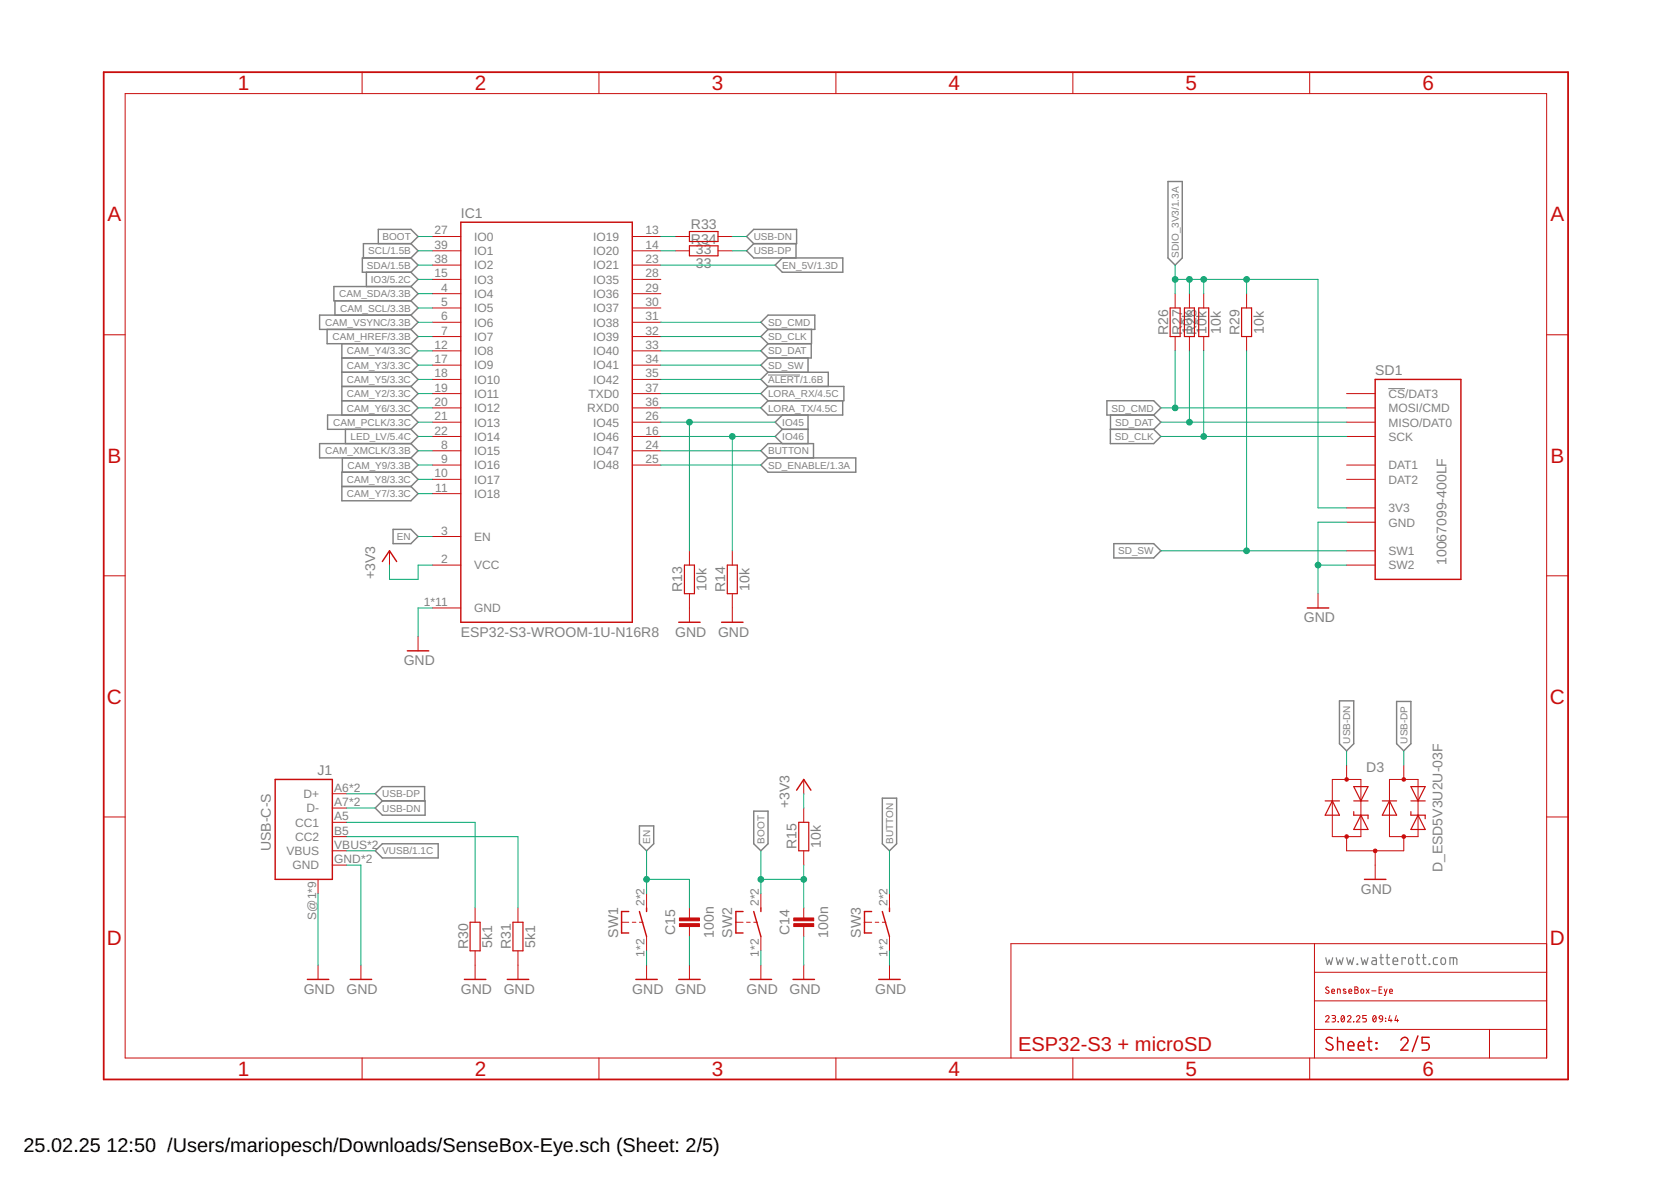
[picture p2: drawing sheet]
<svg xmlns="http://www.w3.org/2000/svg" width="297mm" height="210mm" viewBox="0 0 297 210" stroke-linecap="round" stroke-linejoin="round" font-family="sans-serif">
<g fill="none" stroke="#808080" stroke-width=".21">
<path d="M235.7 170.2l.3 1.2 .3-.8 .3 .8 .3-1.2M237.5 170.2l.3 1.2 .3-.8 .3 .8 .4-1.2M239.4 170.2l.3 1.2 .3-.8 .3 .8 .3-1.2M241.2 171.3l.1 .1zM242 170.2l.3 1.2 .3-.8 .3 .8 .3-1.2M243.9 170.2h.6l.1 .2 .1 1h-.5a.35 .35 0 0 1-.4-.3 .35 .35 0 0 1 .4-.4h.5M245.3 170.2h.6M245.5 169.6v1.7l.4 .1M246.4 170.2h.6M246.6 169.6v1.7l.4 .1M247.6 170.8h.9a.43 .43 0 0 0-.3-.6 .43 .43 0 0 0-.6 .4l.1 .7 .8 .1M249.8 170.4v-.2h-.6v1.2"/>
<path d="M250.5 170.3l.3-.1a.37 .37 0 0 1 .4 .4v.4a.4 .4 0 0 1-.4 .4 .4 .4 0 0 1-.4-.4zM251.8 170.2h.5M251.9 169.6l.1 1.7 .3 .1M252.9 170.2h.6M253 169.6v1.5l.2 .3h.3M254 171.3l.1 .1zM255.5 170.2h-.5l-.2 .3 .1 .8 .6 .1M256.3 170.3l.2-.1 .3 .1 .2 .7a.41 .41 0 0 1-.4 .4 .41 .41 0 0 1-.5-.4zM257.7 171.4v-1.2l1.2 .1 .1 1.1M258.4 170.2v1.2"/>
</g>
<path d="M136.5 66.7h5.7M246.8 69.1h2.9" fill="none" stroke="#808080" stroke-width=".18"/>
<g fill="none" stroke="#808080" stroke-width=".25">
<path d="M207.6 32.3h2.6v13.5l-1.3 1.3-1.3-1.3zM58.1 58.5v2.6h14.9M59.5 53.5v2.5M65.1 48.4v2.5M67.2 43.3v-2.5h5.8l1.3 1.2-1.3 1.3M73 48.4l1.3 1.3-1.3 1.2M73 50.9h-13.6v2.6h13.6M73 45.8h-8.6v2.6h8.6M73 50.9l1.3 1.3-1.3 1.3M73 53.5l1.3 1.2-1.3 1.3M73 56h-16.2v2.5h16.2M73 58.5l1.3 1.3-1.3 1.3"/>
<path d="M73 43.3l1.3 1.3-1.3 1.2M73 43.3h-8.4v2.5M73 56l1.3 1.3-1.3 1.2M73 45.8l1.3 1.3-1.3 1.3M132.7 42l1.3-1.2h7.6v2.5h-7.6zM134 43.3l-1.3 1.3 1.3 1.2h15.8v2.6h-10.7l-1.3-1.3 1.3-1.3M135.3 57.3l1.2-1.3h8.3v2.5h-8.3zM136.5 58.5l-1.2 1.3 1.2 1.3M141.5 43.3v2.5M144.3 58.5v2.6h-7.8M60.8 63.6h12.2M60.8 61.1v12.7"/>
<path d="M60.8 66.2h12.2M60.8 68.7h12.2M60.8 71.2h12.2M61.4 76.3v2.5M73 61.1l1.3 1.3-1.3 1.2M73 63.6l1.3 1.3-1.3 1.3M73 66.2l1.3 1.2-1.3 1.3M73 68.7l1.3 1.3-1.3 1.2M73 71.2l1.3 1.3-1.3 1.3M73 73.8h-14.8v2.5h14.8M73 73.8l1.3 1.2-1.3 1.3M73 78.8h-16.2v2.6h16.2"/>
<path d="M73 78.8l1.3 1.3-1.3 1.3M73 76.3l1.3 1.3-1.3 1.2M136.5 66.2h10.7v2.5M136.5 68.7h13.5v2.5h-13.5M136.5 71.2l-1.2 1.3 1.2 1.3h13.3v-2.6M136.5 61.1l-1.2 1.3 1.2 1.2M136.5 63.6l-1.2 1.3 1.2 1.3M136.5 68.7l-1.2 1.3 1.2 1.2M136.5 66.2l-1.2 1.2 1.2 1.3M139.1 76.3h4.5M139.1 76.3l-1.3 1.3 1.3 1.2M139.1 73.8l-1.3 1.2 1.3 1.3"/>
<path d="M143.6 63.6v2.6M143.6 73.8v5M144.2 61.1v2.5h-7.7M196.8 71.2h8.3l1.3 1.3-1.3 1.3h-8.3zM197.4 76.3h7.7l1.3 1.3-1.3 1.2h-7.7zM197.4 73.8v2.5M205.1 73.8l1.3 1.2-1.3 1.3M60.8 86.5h12.2M60.9 81.4v2.5M69.9 94.1h3.1l1.3 1.3-1.3 1.2h-3.1zM73 83.9h-12.2v5.1h12.2l1.3-1.3-1.3-1.2M73 81.4l1.3 1.3-1.3 1.2"/>
<path d="M73 83.9l1.3 1.3-1.3 1.3M136.5 81.4l-1.2-1.3 1.2-1.3h8.1v2.6M136.5 81.4h15.6v2.5h-15.6l-1.2-1.2zM198 96.6h7.1l1.3 1.3-1.3 1.3h-7.1zM238.1 124.6h2.5v7.6l-1.2 1.3-1.3-1.3zM248.3 124.7h2.5v7.5l-1.3 1.3-1.2-1.3zM66.7 151.2l1.3-1.2h9.9v2.5h-9.9zM68 142.3l-1.3-1.2 1.3-1.3h7.5v2.5M68 142.3h7.6v2.6h-7.6l-1.3-1.3zM113.7 146.8h2.5v3.2l-1.3 1.2-1.2-1.2zM134 144.2h2.5v5.8l-1.2 1.2-1.3-1.2zM156.8 141.9h2.6v8.1l-1.3 1.2-1.3-1.2z"/>
</g>
<g fill="none" stroke="#c90d0c" stroke-width=".18">
<path d="M22.2 16.6h252.7v171.4h-252.7zM64.4 12.8v3.8M106.5 12.8v3.8M148.6 12.8v3.8M190.7 12.8v3.8M232.8 12.8v3.8M18.4 59.5h3.8M76.9 52.2h5M76.9 59.8h5M76.9 57.3h5M76.9 49.7h5M76.9 54.7h5"/>
<path d="M76.9 44.6h5M76.9 47.1h5M76.9 42h5M112.4 52.2h5.1M112.4 59.8h5.1M112.4 57.3h5.1M112.4 49.7h5.1M112.4 54.7h5.1M112.4 44.6h5.1M112.4 47.1h5.1M112.4 42h5.1M120 44.6h2.6"/>
<path d="M120 42h2.6M127.6 44.6h2.6M127.6 42h2.6M208.9 52.2v2.5M208.9 59.8v2.6M211.4 52.2v2.5M211.4 59.8v2.6M214 52.2v2.5M214 59.8v2.6M221.6 52.2v2.5M221.6 59.8v2.6M274.9 59.5h3.8"/>
<path d="M76.9 62.4h5M76.9 77.6h5M76.9 72.5h5M76.9 75h5M76.9 64.9h5M76.9 67.4h5M76.9 70h5M112.4 62.4h5.1M112.4 77.6h5.1M112.4 72.5h5.1M112.4 75h5.1M112.4 64.9h5.1"/>
<path d="M112.4 67.4h5.1M112.4 70h5.1M239.4 77.6h5.1M239.4 72.5h5.1M239.4 75h5.1M239.4 70h5.1M69.2 97.9v2.5M76.9 82.7h5M76.9 80.1h5M76.9 87.7h5M76.9 85.2h5M76.9 95.4h5"/>
<path d="M112.4 82.7h5.1M112.4 80.1h5.1M122.6 97.9v2.5M130.2 97.9v2.5M239.4 82.7h5.1M239.4 85.2h5.1M239.4 90.3h5.1M239.4 92.8h5.1M239.4 97.9h5.1M18.4 102.3h3.8M74.3 113.1v2.6M76.9 100.4h5"/>
<path d="M76.9 108.1h5M122.6 105.5v5.1M130.2 105.5v5.1M234.3 105.5v2.6M239.4 100.4h5.1M274.9 102.3h3.8M142.9 138.5v2.6M236.8 138.5h5.1v10.2h-5.1zM239.4 136v2.5M247 138.5h5.1v10.2h-5.1zM249.5 136v2.5M18.4 145.2h3.8"/>
<path d="M56.5 156.3v2.5M59.1 141.1h2.5M59.1 143.6h2.5M59.1 151.2h2.5M59.1 153.8h2.5M59.1 146.2h2.5M59.1 148.7h2.5M114.9 158.8v2.6M135.3 158.8v2.6M142.9 143.6v2.6M142.9 151.2v2.6M158.1 158.8v2.6"/>
<path d="M239.4 148.7v2.5h10.1v-2.5M244.5 151.2v5.1M274.9 145.2h3.8M56.5 171.5v2.6M64.2 171.5v2.6M84.5 161.4v2.5M84.5 169v5.1M92.1 161.4v2.5M92.1 169v5.1M110.5 163.9h1.3M112.4 163.9h.6M113.7 163.9h.6"/>
<path d="M114.9 166.5v2.5M114.9 171.5v2.6M122.6 161.4v1.8M122.6 164.7v1.8M122.6 171.5v2.6M130.8 163.9h1.3M132.7 163.9h.6M134 163.9h.6M135.3 166.5v2.5M135.3 171.5v2.6M142.9 161.4v1.8M142.9 164.7v1.8"/>
<path d="M142.9 171.5v2.6M153.7 163.9h1.2M155.6 163.9h.6M156.8 163.9h.7M158.1 166.5v2.5M158.1 171.5v2.6M233.7 167.7v20.3M233.7 177.9h41.2M233.7 172.8h41.2M236.2 175.5a.28 .28 0 0 0-.4 0 .28 .28 0 0 0 0 .4l.3 .2a.29 .29 0 0 1 .1 .4 .29 .29 0 0 1-.5 0l-.1-.1M236.7 176.2h.5a.27 .27 0 0 0-.1-.4 .27 .27 0 0 0-.4 .2l.1 .5 .4 .1M237.7 176.6v-.8l.5 .1 .1 .7"/>
<path d="M239.2 175.9h-.4v.2l.5 .2-.1 .2h-.4M239.8 176.2h.5a.27 .27 0 0 0-.2-.4 .27 .27 0 0 0-.3 .2v.5l.5 .1M240.8 175.4l.5 .1 .1 .2-.2 .2 .2 .3a.28 .28 0 0 1-.2 .4h-.4zM240.8 175.9h.4M242 175.9l.2-.1 .2 .2v.4l-.2 .2-.3-.2zM242.9 175.8l.5 .8M243.4 175.8l-.5 .8M243.8 176.1h.8M245.2 175.9h.3M245.7 175.4h-.5v1.2h.5M246.1 175.8l.2 .8M246.6 175.8l-.4 1.1h-.1"/>
<path d="M247 176.2h.5a.27 .27 0 0 0-.2-.4 .27 .27 0 0 0-.3 .2l.1 .5 .4 .1M274.9 167.7h-95.2v20.3M64.4 188v3.9M106.5 188v3.9M148.6 188v3.9M190.7 188v3.9M232.8 188v3.9M233.7 183h41.2M235.6 180.7a.32 .32 0 0 1 .5-.2 .32 .32 0 0 1 .1 .5l-.6 .6h.7M236.8 180.5h.5l.1 .2v.2l-.5 .1M237.1 181l.2 .1v.4l-.5 .1M237.8 181.6h.1z"/>
<path d="M238.5 180.6l.1-.1a.6 .6 0 0 1 .4 .5 .6 .6 0 0 1-.3 .6 .7 .7 0 0 1-.2-1zM239 180.7l-.6 .7M239.5 180.7a.31 .31 0 0 1 .5-.2 .31 .31 0 0 1 .1 .5l-.6 .6h.7M240.6 181.6h.1zM241.1 180.7a.32 .32 0 0 1 .5-.2 .32 .32 0 0 1 .1 .5l-.6 .6h.6M242.9 180.5h-.6v.5h.3a.32 .32 0 0 1 .3 .3 .32 .32 0 0 1-.3 .3h-.3M244.2 180.6l.1-.1a.67 .67 0 0 1 0 1.1 .7 .7 0 0 1-.1-1zM244.6 180.7l-.5 .7M245.3 180.6h.4l.1 .5h-.6v-.3zM245.8 181.1l-.2 .4-.3 .1M246.3 181h.1M246.3 181.5h.1"/>
<path d="M247.1 180.5l-.3 .9h.7M247.3 181.1v.5M248.2 180.5l-.2 .9h.6M248.4 181.1v.5M264.8 183v5"/>
</g>
<g fill="none" stroke="#c90d0c" stroke-width=".25">
<path d="M81.9 39.5h30.5v71.1h-30.5zM244.5 67.4h15.2v35.6h-15.2zM68 99.8l1.2-1.9 1.3 1.9M72.4 115.7h3.8M120.6 110.6h3.9M128.3 110.6h3.8M232.4 108.1h3.8M48.9 138.5h10.2v17.8h-10.2zM141.6 140.4l1.3-1.9 1.2 1.9M242.5 156.3h3.9M54.6 174.1h3.8M62.3 174.1h3.8"/>
<path d="M82.5 174.1h3.9M90.2 174.1h3.8M111.8 162h-1.3v3.8h1.3M113 174.1h3.8M113.7 162l1.2 4.5M114.9 161.4v.6M120.6 174.1h3.9M132.1 162h-1.3v3.8h1.3M133.3 174.1h3.9M134 162l1.3 4.5M135.3 161.4v.6M141 174.1h3.8"/>
<path d="M154.9 162h-1.2v3.8h1.2M156.2 174.1h3.8M156.8 162l1.3 4.5M158.1 161.4v.6M236.8 184.6a.57 .57 0 0 0-.8-.1 .57 .57 0 0 0 0 .8l.7 .4a.57 .57 0 0 1 .1 .9 .57 .57 0 0 1-.9-.1l-.2-.2M237.8 185.1h.7l.3 .3v1.2M237.8 184.4v2.2M239.6 185.9h1.1a.53 .53 0 0 0-.4-.8 .53 .53 0 0 0-.7 .5l.2 .9 .9 .1M241.4 185.9h1.1a.53 .53 0 0 0-.4-.8 .53 .53 0 0 0-.7 .5l.2 .9 .9 .1M243.1 185.1h.8M243.4 184.4v1.9l.2 .3h.3M244.6 185.3h.2v.1h-.2z"/>
<path d="M244.6 186.3h.2v.2h-.2zM249 184.9a.63 .63 0 0 1 .9-.5 .63 .63 0 0 1 .2 1l-1.1 1.2h1.3M252.1 184.1l-1.1 2.8M254.1 184.4h-1.3v1h.8a.65 .65 0 0 1 .5 .6 .65 .65 0 0 1-.5 .6h-.8"/>
</g>
<path d="M18.4 12.8h260.3v179.1h-260.3z" fill="none" stroke="#c90d0c" stroke-width=".32"/>
<g fill="none" stroke="#c90d0c" stroke-width=".21">
<path d="M122.6 41.1h5v1.8h-5zM122.6 43.7h5v1.8h-5zM208 54.7h1.8v5.1h-1.8zM210.5 54.7h1.8v5.1h-1.8zM213.1 54.7h1.8v5.1h-1.8zM220.7 54.7h1.8v5.1h-1.8zM121.7 100.4h1.7v5.1h-1.7zM129.3 100.4h1.8v5.1h-1.8zM240.6 139.8h2.6l-1.3 2.5zM250.8 139.8h2.5l-1.2 2.5zM142 146.2h1.8v5h-1.8zM235.6 142.3h2.5"/>
<path d="M236.8 142.3l1.3 2.6h-2.5zM240.6 144.3v.6h2.6v.6M240.6 142.3h2.6M241.9 144.9l1.3 2.5h-2.6zM245.7 142.3h2.6M247 142.3l1.3 2.6h-2.6zM250.8 144.3v.6h2.5v.6M250.8 142.3h2.5M252.1 144.9l1.2 2.5h-2.5zM83.6 163.9h1.7v5.1h-1.7zM91.2 163.9h1.8v5.1h-1.8z"/>
</g>
<g fill="#c90d0c" stroke="#c90d0c" stroke-width=".18">
<path d="M249.3 148.4h.5l.1 .3-.1 .2h-.5l-.1-.2z" fill-rule="evenodd"/>
<path d="M239.1 148.4h.5l.1 .3-.1 .2h-.5z" fill-rule="evenodd"/>
<path d="M244.2 151h.5l.1 .2-.1 .3h-.5z" fill-rule="evenodd"/>
<circle cx="249.5" cy="138.5" r=".33"/>
<circle cx="239.4" cy="138.5" r=".33"/>
</g>
<g fill="#c90d0c" stroke="#c90d0c" stroke-width=".18">
<path d="M141.1 163.2h3.6v.5h-3.6z"/>
<path d="M141.1 164.2h3.6v.5h-3.6z"/>
<path d="M120.8 163.2h3.5v.5h-3.5z"/>
<path d="M120.8 164.2h3.5v.5h-3.5z"/>
</g>
<g fill="none" stroke="#0dab76" stroke-width=".18">
<path d="M74.3 49.7h2.6M74.3 52.2h2.6M74.3 54.7h2.6M74.3 59.8h2.6M74.3 42h2.6M74.3 44.6h2.6M74.3 47.1h2.6M74.3 57.3h2.6M117.5 59.8h17.8M117.5 42h2.5M117.5 44.6h2.5M117.5 47.1h20.3"/>
<path d="M117.5 57.3h17.8M130.2 42h2.5M130.2 44.6h2.5M208.9 49.7h25.4v40.6h5.1M208.9 47.1v5.1M211.4 49.7v2.5M214 49.7v2.5M221.6 49.7v2.5M74.3 62.4h2.6M74.3 64.9h2.6M74.3 67.4h2.6M74.3 70h2.6"/>
<path d="M74.3 72.5h2.6M74.3 75h2.6M74.3 77.6h2.6M117.5 62.4h17.8M117.5 64.9h17.8M117.5 67.4h17.8M117.5 70h17.8M117.5 72.5h17.8M117.5 75h20.3M117.5 77.6h20.3M122.6 75v22.9M130.2 77.6v20.3"/>
<path d="M206.4 72.5h33M206.4 75h33M206.4 77.6h33M208.9 62.4v10.1M211.4 62.4v12.6M214 62.4v15.2M221.6 62.4v35.5M74.3 80.1h2.6M74.3 82.7h2.6M74.3 85.2h2.6M74.3 87.7h2.6M74.3 95.4h2.6"/>
<path d="M117.5 80.1h17.8M117.5 82.7h17.8M206.4 97.9h33M239.4 92.8h-5.1v12.7M69.2 100.4v2.6h5.1v-2.6h2.6M76.9 108.1h-2.6v5M234.3 100.4h5.1M239.4 133.5v2.5M249.5 133.5v2.5M56.5 158.8v12.7M61.6 141.1h5.1M61.6 143.6h5.1"/>
<path d="M61.6 146.2h22.9v15.2M61.6 148.7h30.5v12.7M61.6 153.8h2.6v17.7M61.6 151.2h5.1M114.9 151.2v7.6M114.9 156.3h7.7v5.1M135.3 151.2v7.6M135.3 156.3h7.6M142.9 141.1v2.5M142.9 153.8v7.6M158.1 151.2v7.6M114.9 169v2.5"/>
<path d="M122.6 166.5v5M135.3 169v2.5M142.9 166.5v5M158.1 169v2.5"/>
</g>
<g fill="#0dab76" stroke="#0dab76" stroke-width=".18">
<circle cx="130.2" cy="77.6" r=".51"/>
<circle cx="208.9" cy="72.5" r=".51"/>
<circle cx="211.4" cy="75" r=".51"/>
<circle cx="214" cy="77.6" r=".51"/>
<circle cx="208.9" cy="49.7" r=".51"/>
<circle cx="211.4" cy="49.7" r=".51"/>
<circle cx="214" cy="49.7" r=".51"/>
<circle cx="221.6" cy="49.7" r=".51"/>
<circle cx="221.6" cy="97.9" r=".51"/>
<circle cx="234.3" cy="100.4" r=".51"/>
<circle cx="135.3" cy="156.3" r=".51"/>
<circle cx="142.9" cy="156.3" r=".51"/>
<circle cx="114.9" cy="156.3" r=".51"/>
<circle cx="122.6" cy="75" r=".51"/>
</g>
<g font-size="3.7" fill="#c90d0c">
<text x="42.3" y="16">1</text>
<text x="84.4" y="16">2</text>
<text x="126.5" y="16">3</text>
<text x="168.6" y="16">4</text>
<text x="210.7" y="16">5</text>
<text x="252.9" y="16">6</text>
<text x="19.1" y="39.4">A</text>
<text x="275.6" y="39.4">A</text>
<text x="19.1" y="82.2">B</text>
<text x="275.6" y="82.2">B</text>
<text x="19" y="125.1">C</text>
<text x="275.5" y="125.1">C</text>
<text x="19" y="167.9">D</text>
<text x="275.5" y="167.9">D</text>
<text x="42.3" y="191.2">1</text>
<text x="84.4" y="191.2">2</text>
<text x="126.5" y="191.2">3</text>
<text x="168.6" y="191.2">4</text>
<text x="210.7" y="191.2">5</text>
<text x="252.9" y="191.2">6</text>
</g>
<text font-size="3.6" fill="#c90d0c" x="181" y="186.8">ESP32-S3 + microSD</text>
<g font-size="3.5">
<text x="4.2" y="204.7">25.02.25</text>
<text x="18.9" y="204.7">12:50 /Users/mariopesch/Downloads/SenseBox-Eye.sch (Sheet: 2/5)</text>
</g>
<g font-size="2.5" fill="#808080">
<text x="81.9" y="38.7">IC1</text>
<text x="122.8" y="40.8">R33</text>
<text x="122.8" y="43.3">R34</text>
<text x="123.7" y="45.1">33</text>
<text x="123.7" y="47.6">33</text>
<text x="207.6" y="59.6" transform="rotate(-90 207.6 59.6)">R26</text>
<text x="210.2" y="59.6" transform="rotate(-90 210.2 59.6)">R27</text>
<text x="212" y="59.3" transform="rotate(-90 212 59.3)">10k</text>
<text x="212.7" y="59.6" transform="rotate(-90 212.7 59.6)">R28</text>
<text x="214.5" y="59.3" transform="rotate(-90 214.5 59.3)">10k</text>
<text x="217" y="59.3" transform="rotate(-90 217 59.3)">10k</text>
<text x="220.3" y="59.6" transform="rotate(-90 220.3 59.6)">R29</text>
<text x="224.6" y="59.3" transform="rotate(-90 224.6 59.3)">10k</text>
<text x="244.5" y="66.7">SD1</text>
<text x="257.2" y="100.4" transform="rotate(-90 257.2 100.4)">10067099-400LF</text>
<text x="66.7" y="103" transform="rotate(-90 66.7 103)">+3V3</text>
<text x="121.3" y="105.3" transform="rotate(-90 121.3 105.3)">R13</text>
<text x="125.6" y="105" transform="rotate(-90 125.6 105)">10k</text>
<text x="128.9" y="105.3" transform="rotate(-90 128.9 105.3)">R14</text>
<text x="133.2" y="105" transform="rotate(-90 133.2 105)">10k</text>
<text x="81.9" y="113.1">ESP32-S3-WROOM-1U-N16R8</text>
<text x="120" y="113.1">GND</text>
<text x="127.6" y="113.1">GND</text>
<text x="231.8" y="110.6">GND</text>
<text x="71.8" y="118.2">GND</text>
<text x="56.4" y="137.8">J1</text>
<text x="242.9" y="137.3">D3</text>
<text x="140.3" y="143.6" transform="rotate(-90 140.3 143.6)">+3V3</text>
<text x="48.1" y="151.3" transform="rotate(-90 48.1 151.3)">USB-C-S</text>
<text x="141.6" y="151" transform="rotate(-90 141.6 151)">R15</text>
<text x="145.9" y="150.7" transform="rotate(-90 145.9 150.7)">10k</text>
<text x="256.4" y="155.1" transform="rotate(-90 256.4 155.1)">D_ESD5V3U2U-03F</text>
<text x="241.9" y="158.8">GND</text>
<text x="109.9" y="166.6" transform="rotate(-90 109.9 166.6)">SW1</text>
<text x="120" y="166.2" transform="rotate(-90 120 166.2)">C15</text>
<text x="126.9" y="166.7" transform="rotate(-90 126.9 166.7)">100n</text>
<text x="130.2" y="166.6" transform="rotate(-90 130.2 166.6)">SW2</text>
<text x="140.3" y="166.2" transform="rotate(-90 140.3 166.2)">C14</text>
<text x="147.2" y="166.7" transform="rotate(-90 147.2 166.7)">100n</text>
<text x="153" y="166.6" transform="rotate(-90 153 166.6)">SW3</text>
<text x="83.2" y="168.7" transform="rotate(-90 83.2 168.7)">R30</text>
<text x="87.5" y="168.5" transform="rotate(-90 87.5 168.5)">5k1</text>
<text x="90.8" y="168.7" transform="rotate(-90 90.8 168.7)">R31</text>
<text x="95.1" y="168.5" transform="rotate(-90 95.1 168.5)">5k1</text>
<text x="54" y="176.6">GND</text>
<text x="61.6" y="176.6">GND</text>
<text x="81.9" y="176.6">GND</text>
<text x="89.5" y="176.6">GND</text>
<text x="112.4" y="176.6">GND</text>
<text x="120" y="176.6">GND</text>
<text x="132.7" y="176.6">GND</text>
<text x="140.3" y="176.6">GND</text>
<text x="155.6" y="176.6">GND</text>
</g>
<g font-size="2.1" fill="#808080">
<text x="77.2" y="41.7">27</text>
<text x="114.7" y="41.7">13</text>
<text x="77.2" y="44.2">39</text>
<text x="77.2" y="46.8">38</text>
<text x="84.3" y="45.3">IO1</text>
<text x="84.3" y="42.8">IO0</text>
<text x="84.3" y="47.9">IO2</text>
<text x="105.4" y="47.9">IO21</text>
<text x="105.4" y="42.8">IO19</text>
<text x="105.4" y="45.3">IO20</text>
<text x="114.7" y="46.8">23</text>
<text x="114.7" y="44.2">14</text>
<text x="77.2" y="49.3">15</text>
<text x="78.4" y="51.8">4</text>
<text x="84.3" y="50.4">IO3</text>
<text x="84.3" y="53">IO4</text>
<text x="105.4" y="53">IO36</text>
<text x="105.4" y="50.4">IO35</text>
<text x="114.7" y="51.8">29</text>
<text x="114.7" y="49.3">28</text>
<text x="78.4" y="54.4">5</text>
<text x="78.4" y="59.5">7</text>
<text x="78.4" y="56.9">6</text>
<text x="84.3" y="55.5">IO5</text>
<text x="84.3" y="58">IO6</text>
<text x="105.4" y="58">IO38</text>
<text x="105.4" y="55.5">IO37</text>
<text x="114.7" y="59.5">32</text>
<text x="114.7" y="56.9">31</text>
<text x="114.7" y="54.4">30</text>
<text x="77.2" y="64.5">17</text>
<text x="77.2" y="62">12</text>
<text x="84.3" y="65.6">IO9</text>
<text x="84.3" y="63.1">IO8</text>
<text x="84.3" y="60.6">IO7</text>
<text x="105.4" y="60.6">IO39</text>
<text x="105.4" y="63.1">IO40</text>
<text x="105.4" y="65.6">IO41</text>
<text x="114.7" y="62">33</text>
<text x="114.7" y="64.5">34</text>
<text x="77.2" y="67.1">18</text>
<text x="77.2" y="69.6">19</text>
<text x="84.3" y="68.2">IO10</text>
<text x="84.3" y="70.7">IO11</text>
<text x="104.6" y="70.7">TXD0</text>
<text x="105.4" y="68.2">IO42</text>
<text x="114.7" y="67.1">35</text>
<text x="114.7" y="69.6">37</text>
<text x="246.8" y="70.7">CS/DAT3</text>
<text x="77.2" y="77.2">22</text>
<text x="77.2" y="72.1">20</text>
<text x="77.2" y="74.7">21</text>
<text x="84.3" y="73.3">IO12</text>
<text x="84.3" y="75.8">IO13</text>
<text x="104.4" y="73.3">RXD0</text>
<text x="105.4" y="75.8">IO45</text>
<text x="114.7" y="74.7">26</text>
<text x="114.7" y="77.2">16</text>
<text x="114.7" y="72.1">36</text>
<text x="246.8" y="73.3">MOSI/CMD</text>
<text x="246.8" y="75.8">MISO/DAT0</text>
<text x="78.4" y="82.3">9</text>
<text x="78.4" y="79.8">8</text>
<text x="84.3" y="78.3">IO14</text>
<text x="84.3" y="83.4">IO16</text>
<text x="84.3" y="80.9">IO15</text>
<text x="105.4" y="83.4">IO48</text>
<text x="105.4" y="80.9">IO47</text>
<text x="105.4" y="78.3">IO46</text>
<text x="114.7" y="82.3">25</text>
<text x="114.7" y="79.8">24</text>
<text x="246.8" y="78.3">SCK</text>
<text x="246.8" y="83.4">DAT1</text>
<text x="77.2" y="84.8">10</text>
<text x="77.4" y="87.4">11</text>
<text x="84.3" y="88.5">IO18</text>
<text x="84.3" y="86">IO17</text>
<text x="246.8" y="86">DAT2</text>
<text x="78.4" y="95">3</text>
<text x="246.8" y="91">3V3</text>
<text x="246.8" y="93.6">GND</text>
<text x="78.4" y="100.1">2</text>
<text x="84.3" y="96.1">EN</text>
<text x="84.3" y="101.2">VCC</text>
<text x="246.8" y="98.7">SW1</text>
<text x="246.8" y="101.2">SW2</text>
<text x="75.4" y="107.7">1*11</text>
<text x="84.3" y="108.8">GND</text>
<text x="53.9" y="141.8">D+</text>
<text x="59.4" y="140.7">A6*2</text>
<text x="59.4" y="143.3">A7*2</text>
<text x="52.5" y="146.9">CC1</text>
<text x="52.5" y="149.4">CC2</text>
<text x="54.5" y="144.4">D-</text>
<text x="59.4" y="145.8">A5</text>
<text x="59.4" y="148.3">B5</text>
<text x="50.9" y="152">VBUS</text>
<text x="52" y="154.5">GND</text>
<text x="59.4" y="150.9">VBUS*2</text>
<text x="59.4" y="153.4">GND*2</text>
<text x="114.6" y="161" transform="rotate(-90 114.6 161)">2*2</text>
<text x="134.9" y="161" transform="rotate(-90 134.9 161)">2*2</text>
<text x="157.8" y="161" transform="rotate(-90 157.8 161)">2*2</text>
<text x="56.2" y="163.5" transform="rotate(-90 56.2 163.5)">S@1*9</text>
<text x="114.6" y="170" transform="rotate(-90 114.6 170)">1*2</text>
<text x="134.9" y="170" transform="rotate(-90 134.9 170)">1*2</text>
<text x="157.8" y="170" transform="rotate(-90 157.8 170)">1*2</text>
</g>
<g font-size="1.8" fill="#808080">
<text x="65.2" y="47.7">SDA/1.5B</text>
<text x="65.4" y="45.2">SCL/1.5B</text>
<text x="68" y="42.7">BOOT</text>
<text x="134" y="45.2">USB-DP</text>
<text x="134" y="42.7">USB-DN</text>
<text x="139.1" y="47.7">EN_5V/1.3D</text>
<text x="209.5" y="45.8" transform="rotate(-90 209.5 45.8)">SDIO_3V3/1.3A</text>
<text x="60.3" y="52.8">CAM_SDA/3.3B</text>
<text x="65.9" y="50.3">IO3/5.2C</text>
<text x="57.8" y="57.9">CAM_VSYNC/3.3B</text>
<text x="60.5" y="55.4">CAM_SCL/3.3B</text>
<text x="136.5" y="57.9">SD_CMD</text>
<text x="59.1" y="60.4">CAM_HREF/3.3B</text>
<text x="61.7" y="63">CAM_Y4/3.3C</text>
<text x="61.7" y="65.5">CAM_Y3/3.3C</text>
<text x="136.5" y="63">SD_DAT</text>
<text x="136.5" y="60.4">SD_CLK</text>
<text x="136.5" y="65.5">SD_SW</text>
<text x="61.7" y="68.1">CAM_Y5/3.3C</text>
<text x="61.7" y="70.6">CAM_Y2/3.3C</text>
<text x="136.5" y="70.6">LORA_RX/4.5C</text>
<text x="136.5" y="68.1">ALERT/1.6B</text>
<text x="59.2" y="75.7">CAM_PCLK/3.3C</text>
<text x="61.7" y="73.1">CAM_Y6/3.3C</text>
<text x="136.5" y="73.1">LORA_TX/4.5C</text>
<text x="139.1" y="75.7">IO45</text>
<text x="197.6" y="73.1">SD_CMD</text>
<text x="198.2" y="75.7">SD_DAT</text>
<text x="57.8" y="80.8">CAM_XMCLK/3.3B</text>
<text x="61.8" y="83.3">CAM_Y9/3.3B</text>
<text x="62.3" y="78.2">LED_LV/5.4C</text>
<text x="136.5" y="80.8">BUTTON</text>
<text x="136.5" y="83.3">SD_ENABLE/1.3A</text>
<text x="139.1" y="78.2">IO46</text>
<text x="198.2" y="78.2">SD_CLK</text>
<text x="61.7" y="85.8">CAM_Y8/3.3C</text>
<text x="61.7" y="88.4">CAM_Y7/3.3C</text>
<text x="70.6" y="96">EN</text>
<text x="198.8" y="98.5">SD_SW</text>
<text x="240" y="132.2" transform="rotate(-90 240 132.2)">USB-DN</text>
<text x="250.2" y="132.2" transform="rotate(-90 250.2 132.2)">USB-DP</text>
<text x="68" y="141.7">USB-DP</text>
<text x="68" y="144.2">USB-DN</text>
<text x="115.6" y="150" transform="rotate(-90 115.6 150)">EN</text>
<text x="135.9" y="150" transform="rotate(-90 135.9 150)">BOOT</text>
<text x="158.7" y="150" transform="rotate(-90 158.7 150)">BUTTON</text>
<text x="68" y="151.9">VUSB/1.1C</text>
</g>
</svg>
